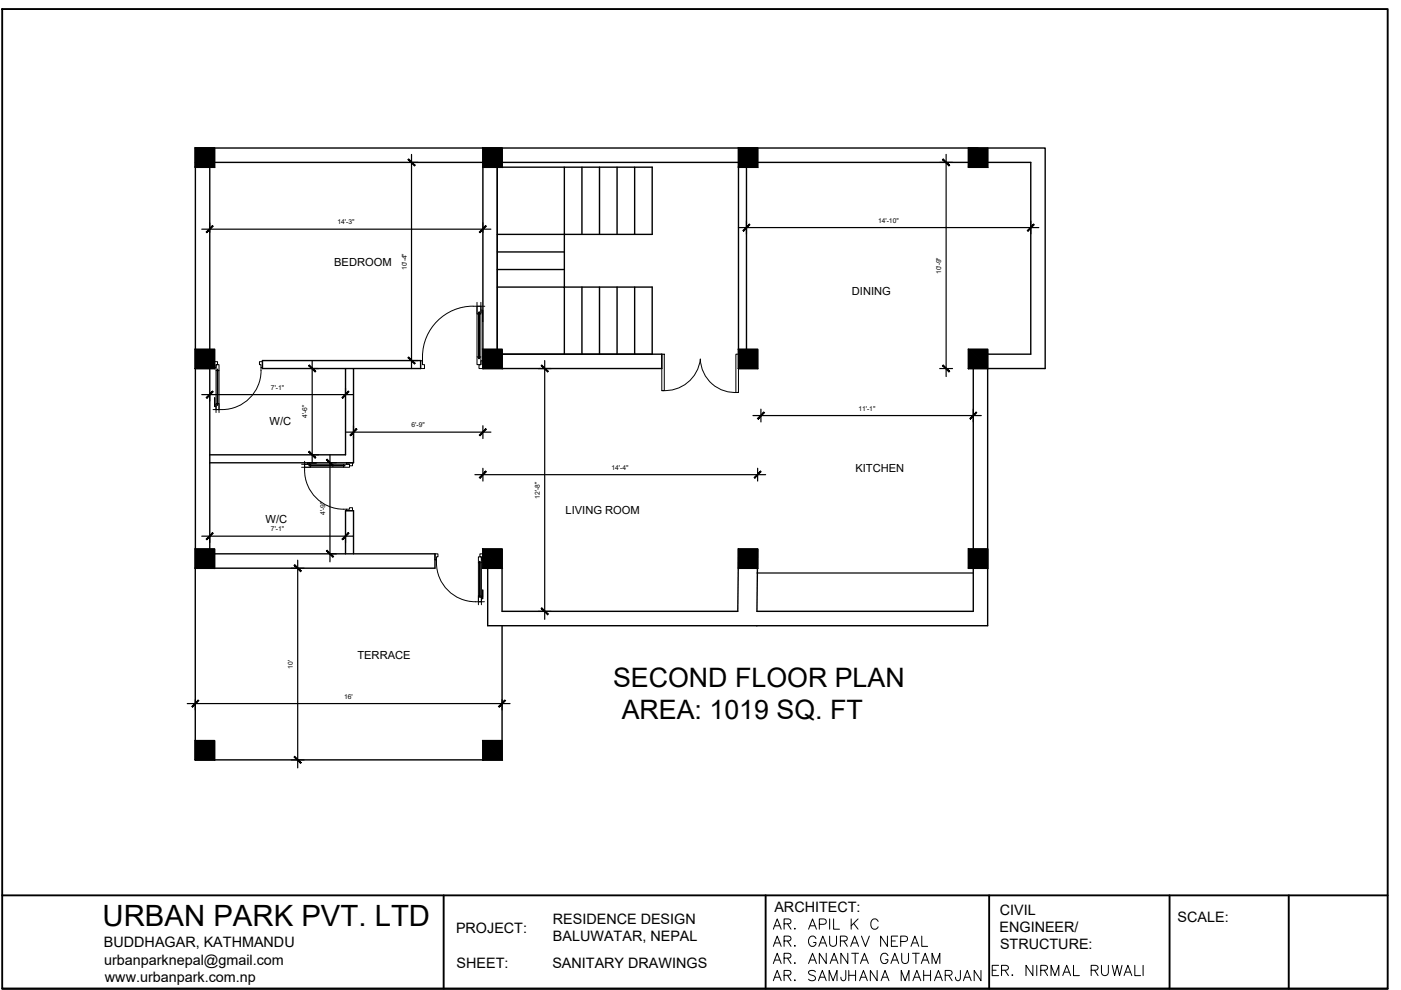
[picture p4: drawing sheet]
<svg xmlns="http://www.w3.org/2000/svg" width="297mm" height="210mm" viewBox="0 0 297 210" stroke-linecap="round" stroke-linejoin="round" font-family="sans-serif">
<!-- layer: Wall Plan_.30 -->
<g fill="none" stroke="#000" stroke-width=".3">
<path d="M41.4 34.4h177.1v40.7h-9.1M44.5 31.4v89.1M102.4 35.4v38.7M105.4 35.4v38.7M119.7 35.4v25.5h18.6v14.2h-32.9v-39.7h32.9v14.3h-32.9M123.4 35.4v14.3M127.1 35.4v14.3M130.8 35.4v14.3M134.6 35.4v14.3M156.6 35.4v38.7M158.3 35.4v38.7M207.4 31.4h-166v129.7h65"/>
<path d="M209.4 31.4h12.2v46.7h-12.2v54.6h-106v-12.2M105.4 53.4h14.3M105.4 57.1h14.3M55.6 76.4h33.6v1.7h-33.6zM73.3 78.1v18.3h-28.8M75 78.1v20h-30.5M105.4 60.9h14.3v14.2M106.4 75.1h33.9v3h-33.9M123.4 60.9v14.2M127.1 60.9v14.2M130.8 60.9v14.2M134.6 60.9v14.2"/>
<path d="M206.4 78.1v51.5h-45.9l.1-13.1M45.5 117.4h46.7v3.1h-46.7M73.3 117.4v-9.1h1.7v9.1M156.6 116.4l-.2 13.2h-50v-9.1M106.4 132.7v24.3M160.5 132.7h.1"/>
</g>
<!-- layer: FUR -->
<path d="M160.5 121.5h45.9" fill="none" stroke="#000" stroke-width=".25"/>
<!-- layer: A-CONC -->
<g fill="#000" stroke="#000" stroke-width=".21">
<path d="M41.4 31.4l4.1 4v-4zM41.4 31.4l4.1 4h-4.1z"/>
<path d="M102.4 31.4l4 4v-4zM102.4 31.4l4 4h-4z"/>
<path d="M156.6 31.4l4 4v-4zM156.6 31.4l4 4h-4z"/>
<path d="M205.3 31.4l4.1 4v-4zM205.3 31.4l4.1 4h-4.1z"/>
<path d="M41.4 74.1l4.1 4v-4zM41.4 74.1l4.1 4h-4.1z"/>
<path d="M102.4 74.1l4 4v-4zM102.4 74.1l4 4h-4z"/>
<path d="M156.6 74.1l4 4v-4zM156.6 74.1l4 4h-4z"/>
<path d="M205.3 74.1l4.1 4v-4zM205.3 74.1l4.1 4h-4.1z"/>
<path d="M41.4 116.4l4.1 4.1v-4.1zM41.4 116.4l4.1 4.1h-4.1z"/>
<path d="M102.4 116.4l4 4.1v-4.1zM102.4 116.4l4 4.1h-4z"/>
<path d="M156.6 116.4l4 4.1v-4.1zM156.6 116.4l4 4.1h-4z"/>
<path d="M205.3 116.4l4.1 4.1v-4.1zM205.3 116.4l4.1 4.1h-4.1z"/>
<path d="M41.4 157l4.1 4.1v-4.1zM41.4 157l4.1 4.1h-4.1z"/>
<path d="M102.4 157l4 4.1v-4.1zM102.4 157l4 4.1h-4z"/>
</g>
<g fill="none" stroke="#000" stroke-width=".36">
<path d="M41.4 31.4h4.1v4h-4.1zM102.4 31.4h4v4h-4zM156.6 31.4h4v4h-4zM205.3 31.4h4.1v4h-4.1zM41.4 74.1h4.1v4h-4.1zM102.4 74.1h4v4h-4zM156.6 74.1h4v4h-4zM205.3 74.1h4.1v4h-4.1zM41.4 116.4h4.1v4.1h-4.1zM102.4 116.4h4v4.1h-4zM156.6 116.4h4v4.1h-4zM205.3 116.4h4.1v4.1h-4.1z"/>
<path d="M41.4 157h4.1v4.1h-4.1zM102.4 157h4v4.1h-4z"/>
</g>
<!-- layer: DIM 25 -->
<g fill="none" stroke="#000" stroke-width=".25">
<path d="M87.2 34.4h1.4M87.2 32.7v45.4M199.2 34.4h2.8M200.6 32.7v47.1M42.8 48.6h61.3M44.5 47.2v2.1M102.4 47.2v2.1M156.6 48.3h63.6M158.3 46.9v2.7M218.5 46.9v2.7M66.2 78.1h1.3M66.2 76.4v21.7"/>
<path d="M87.2 76.4h1.4M114.1 78.1h2.7M115.5 76.4v54.9M199.2 78.1h2.8M42.8 83.7h32.2M44.5 83.7v1.3M66.2 96.4h1.3M69.8 98.1h1.5M70 96.4v22.7M73.3 82.3v1.4M73.3 91.6h30.8M75 90.3v2.7"/>
<path d="M102.4 90.3v2.7M102.4 99.3v2.7M159.6 88.1h48.4M160.6 99.3v2.7M161.3 86.8v2.7M206.4 86.8v2.7M42.8 113.7h32.2M44.5 113.6v1.4M63.1 118.8v44M69.8 117.4h1.5M73.3 113.6v1.4M100.7 100.6h61.6"/>
<path d="M61.8 120.5h2.7M114.1 129.6h2.7M39.7 149.2h68.4M41.4 148.4v2.1M106.4 148.4v2.1M61.8 161.1h2.7"/>
</g>
<!-- layer: 0 -->
<g fill="#000" stroke="#000" stroke-width=".21">
<path d="M86.5 33.8l1.4 1.4 .1-.2zM86.7 33.7l1.3 1.3-1.5-1.2z"/>
<path d="M199.8 33.8l1.4 1.4 .1-.2zM199.8 33.8l.2-.1 1.3 1.3z"/>
<path d="M45.1 47.8l-1.2 1.5 1.3-1.3zM45.1 47.8l-1.2 1.5-.2-.1z"/>
<path d="M101.6 49.2l.2 .1 1.2-1.5zM103 47.8l.1 .2-1.3 1.3z"/>
<path d="M158.9 47.5l-1.3 1.5 1.4-1.3zM157.5 48.9l1.4-1.4-1.3 1.5z"/>
<path d="M217.8 48.9l.1 .1 1.3-1.5zM219.2 47.5l.1 .2-1.4 1.3z"/>
<path d="M65.4 77.5l1.4 1.4 .2-.2zM65.4 77.5l.2-.1 1.4 1.3z"/>
<path d="M86.7 75.7l-.2 .1 1.5 1.2zM86.5 75.8l1.5 1.2-.1 .2z"/>
<path d="M114.7 77.5l1.4 1.4 .1-.2zM114.9 77.4l1.3 1.3-1.5-1.2z"/>
<path d="M200 77.4l-.2 .1 1.5 1.2zM199.8 77.5l1.5 1.2-.1 .2z"/>
<path d="M45.1 82.9l-1.2 1.5 1.3-1.3zM45.1 82.9l-1.2 1.5-.2-.1z"/>
<path d="M65.6 95.7l-.2 .1 1.6 1.2zM65.4 95.8l1.6 1.2-.2 .2z"/>
<path d="M69.2 97.5l1.4 1.4 .1-.2zM69.2 97.5l.2-.1 1.3 1.3z"/>
<path d="M72.5 84.3l.1 .1 1.3-1.5zM73.9 82.9l.1 .2-1.4 1.3z"/>
<path d="M75.5 90.9l-1.2 1.5 1.4-1.4zM75.5 90.9l-1.2 1.5-.1-.2z"/>
<path d="M101.6 92.2l.2 .2 1.2-1.5zM103 90.9l.1 .1-1.3 1.4z"/>
<path d="M161.9 87.4l-1.2 1.5 1.4-1.4zM161.9 87.4l-1.2 1.5-.1-.2z"/>
<path d="M205.6 88.7l.1 .2 1.3-1.5zM207 87.4l.1 .1-1.4 1.4z"/>
<path d="M45.1 112.9l-1.2 1.5 1.3-1.3zM45.1 112.9l-1.2 1.5-.2-.1z"/>
<path d="M69.4 116.7l-.2 .1 1.5 1.2zM69.2 116.8l1.5 1.2-.1 .2z"/>
<path d="M72.5 114.3l.1 .1 1.3-1.5zM73.9 112.9l.1 .2-1.4 1.3z"/>
<path d="M103 99.9l-1.2 1.5 1.3-1.4zM103 99.9l-1.2 1.5-.2-.2z"/>
<path d="M159.9 101.2l.1 .2 1.2-1.5zM161.2 99.9l.2 .1-1.4 1.4z"/>
<path d="M62.4 119.9l1.3 1.3 .2-.1zM62.4 119.9l.1-.2 1.4 1.4z"/>
<path d="M114.9 128.9l-.2 .1 1.5 1.2zM114.7 129l1.5 1.2-.1 .2z"/>
<path d="M42 148.4l-1.2 1.5 1.4-1.3zM42 148.4l-1.2 1.5-.1-.1z"/>
<path d="M107 148.4l-1.3 1.4 .1 .1zM107 148.4l.2 .2-1.4 1.3z"/>
<path d="M62.5 160.4l-.1 .1 1.5 1.2zM62.4 160.5l1.5 1.2-.2 .2z"/>
</g>
<!-- layer: A-DOOR -->
<g fill="none" stroke="#000" stroke-width=".21">
<path d="M45.5 76.7h.6v.6h-.3v.6h-.3zM45.8 78.6v8.9M46.1 78.3h.1v7.6h-.1zM46.1 78.6h-.3v-1.3h.6v1.3h-.2M46.4 78.6v8.9M55 76.7h.6v1.2h-.3v-.6h-.3zM55.3 77.9v.7M55.4 78.6a8.3 8.3 0 0 1-8.3 8.2h-1.9M89.2 76.5h.4v.8h.4v.8h-.8zM100.3 64.9h2.5M100.3 64.9a10.8 10.8 0 0 0-10.7 11.6M101.1 64.1v11.6"/>
<path d="M101.5 66.2h.1v9.9h-.1zM101.5 75.7h-.4v1.6h.9v-1.6h-.4M101.5 66.6h-.4v-1.7h.9v1.7h-.4M102 65.8h.4v2.4l-.1-2h-.3M102 76.5h.4v1.6h-.8v-.8h.4zM102 64.1v11.6M140.3 75.1h.5v7.7h-.5zM148.5 76.1a7.5 7.5 0 0 1-8.2 6.7M148.5 76.1a7.3 7.3 0 0 0 8.1 7.1M156 75.1h.6v8.1h-.6zM45.8 85.9h-.2l-.1-1.6v1.9h.3M46.1 85.6h-.3v1.2h.6v-1.2h-.2"/>
<path d="M63.9 99.1h8.9M63.9 98.4h8.9M64.6 97.8a9.2 9.2 0 0 0 2.4 7.7 8.4 8.4 0 0 0 6.5 2.5M65.2 98.4v-.3h1.9l-1.6 .1v.2M65.5 98.7h7.7v.1h-7.7zM65.8 98.7v-.3h-1.2v.7h1.2v-.3M72.8 98.7v-.3h1.3v.7h-1.3v-.3M73.5 98.1h1.2v.7h-.6v-.4h-.6zM73.5 108h.6v-.4h.6v.7h-1.2zM92.2 117.4h.7v.7h-.4v.6h-.3zM92.5 118.7a8.3 8.3 0 0 0 8.3 8.9h1.9M101.4 119.3v8.9"/>
<path d="M101.7 119h.1v7.6h-.1zM101.7 119.3h-.3v-1.2h.7v1.2h-.3M101.7 117.4h.7v1.3h-.3v-.6h-.4zM102.1 119.3v8.9M101.7 126.3h-.3v1.3h.7v-1.3h-.3M102.1 126.6h.2l.1-1.6v2h-.3"/>
</g>
<!-- layer: WALL -->
<path d="M.5 1.9h293.7v207.7h-293.7zM.5 189.8h293.7M94.1 189.8v19.8M162.3 189.8v19.8M209.7 189.8v19.8M248 189.8v19.8M273.2 189.8v19.8M.5 209.6h293.7" fill="none" stroke="#000" stroke-width=".4"/>
<!-- layer: Dimension -->
<g fill="none" stroke="#000" stroke-width=".21">
<path d="M164 197l.8-2.2 .8 2.2M164.3 196.3h1M164.3 199.9h1M166.2 195.9l1.3-.1a.51 .51 0 0 0 0-.9l-1.3-.1v2.2M166.2 199.5l1.3-.1a.49 .49 0 0 0 0-.8l-1.3-.1v2.2M167 195.9l.7 1.1M167 199.5l.7 1.2M168.5 196.8v.2l.1-.1M171.4 197l.9-2.2 .8 2.2M171.7 196.3h1.1M173 199a.8 .8 0 0 0-.9-.5 .8 .8 0 0 0-.7 .8 .96 .96 0 0 0 .2 1 .96 .96 0 0 0 1.1 .2l.3-.4v-.3h-.5M173.7 196h1a.57 .57 0 0 0 .5-.6 .57 .57 0 0 0-.5-.6h-1v2.2"/>
<path d="M173.9 199.9h1.1M175.9 198.5v1.5a.74 .74 0 0 0 .7 .7 .74 .74 0 0 0 .8-.7v-1.5M175.9 194.8v2.2M176.7 194.8v2.2h1.3M178.2 199.5l1.2-.1a.49 .49 0 0 0 0-.8l-1.2-.1v2.2M178.9 199.5l.7 1.2M180.5 194.8v2.2M180.7 199.9h1M181 195.8l.9 1.2M181.9 194.8l-1.4 1.5M182.6 198.5l.9 2.2 .8-2.2M186.2 195.4a.79 .79 0 0 0-.9-.6 .79 .79 0 0 0-.7 .9 .9 .9 0 0 0 .3 1.1 .9 .9 0 0 0 1.2-.1l.1-.2"/>
<path d="M188.2 198.5v2.2l-1.5-2.2v2.2M189 199.5h.8M190.3 198.5h-1.3v2.2h1.3M191 199.6l1.2-.1 .2-.3-.1-.5-.4-.2h-.9v2.2M193.5 199.9h1M195.4 198.5v2.2h1.3M164 200.7l.8-2.2 .8 2.2M164 204.3l.8-2.2 .8 2.2M164 207.9l.8-2.1 .8 2.1M164.3 203.6h1M164.3 207.2h1M166.2 203.2l1.3-.2a.5 .5 0 0 0 0-.8l-1.3-.1v2.2"/>
<path d="M166.2 206.8l1.3-.1a.51 .51 0 0 0 0-.9h-1.3v2.1M167 203.2l.7 1.1M167 206.8l.7 1.1M168.5 200.4v.3l.1-.2M168.5 204.1v.2l.1-.1M168.5 207.7v.2l.1-.1M171.4 204.3l.9-2.2 .8 2.2M171.7 203.6h1.1M172.9 206.1a.84 .84 0 0 0-1.5 .2l.2 .3 .9 .3a.54 .54 0 0 1 .4 .6 .54 .54 0 0 1-.5 .4h-.4l-.6-.3M173.5 207.9l.8-2.1 .9 2.1M173.6 200.7l.9-2.2 .8 2.2M173.8 207.2h1.1"/>
<path d="M175.2 202.1v2.2l-1.5-2.2v2.2M175.8 207.9v-2.1l.8 2.1 .9-2.1v2.1M176 204.3l.8-2.2 .9 2.2M176.3 203.6h1.1M179.3 205.8l-.1 1.9a.49 .49 0 0 1-.8 0l-.1-.5M179.7 202.1v2.2l-1.4-2.2v2.2M180 205.8v2.1M180 206.8h1.4M180.4 200.7l.8-2.2 .8 2.2M180.6 202.1h1.4M181.3 202.1v2.2M181.4 205.8v2.1"/>
<path d="M182.2 207.9l.9-2.1 .8 2.1M182.4 204.3l.9-2.2 .8 2.2M182.5 207.2h1.1M182.8 203.6h1M186 205.8v2.1l-1.5-2.1v2.1M186.8 207.9l.8-2.1 .9 2.1M187.1 207.2h1.1M188.3 202.6a.8 .8 0 0 0-1-.5 .8 .8 0 0 0-.6 .8 .95 .95 0 0 0 .2 1.1 .95 .95 0 0 0 1.1 .2l.3-.4v-.3h-.6M188.9 204.3l.8-2.2 .8 2.2M189.2 203.6h1M191.1 207.9v-2.1l.8 2.1 .8-2.1v2.1M191.2 202.1v1.6a.72 .72 0 0 0 .7 .6 .72 .72 0 0 0 .7-.6v-1.6"/>
<path d="M193.1 200.7l.9-2.2 .8 2.2M193.5 202.1h1.4M193.5 207.9l.9-2.1 .8 2.1M193.9 207.2h1M194.2 202.1v2.2M195.3 204.3l.9-2.2 .8 2.2M195.6 203.6h1.1M195.8 206.8h1.5M195.8 205.8v2.1M197.3 205.8v2.1M197.6 204.3v-2.2l.8 2.2 .9-2.2v2.2M198.1 207.9l.9-2.1 .8 2.1"/>
<path d="M198.4 207.2h1.1M200.4 206.8l1.3-.1a.51 .51 0 0 0 0-.9h-1.3v2.1M201.1 206.8l.8 1.1M203.6 205.8l-.1 1.9a.49 .49 0 0 1-.8 0l-.1-.5M204.3 207.9l.8-2.1 .8 2.1M204.6 207.2h1M208 205.8v2.1l-1.5-2.1v2.1"/>
</g>
<text font-size="6.2" x="21.8" y="196.4">URBAN PARK PVT. LTD</text>
<g font-size="5.7">
<text x="130" y="145.7">SECOND FLOOR PLAN</text>
<text x="131.8" y="152.5">AREA: 1019 SQ. FT</text>
</g>
<text font-size="5.3" x="209.2" y="208.1">ER. NIRMAL RUWALI</text>
<g font-size="3">
<text x="96.7" y="197.9">PROJECT:</text>
<text x="117.2" y="195.9">RESIDENCE DESIGN</text>
<text x="164.2" y="193.3">ARCHITECT:</text>
<text x="211.9" y="197.6">ENGINEER/</text>
<text x="212" y="193.9">CIVIL</text>
<text x="249.7" y="195.6">SCALE:</text>
<text x="22" y="200.8">BUDDHAGAR, KATHMANDU</text>
<text x="117.2" y="199.6">BALUWATAR, NEPAL</text>
<text x="212" y="201.2">STRUCTURE:</text>
<text x="22.1" y="204.6">urbanparknepal@gmail.com</text>
<text x="22.2" y="208.1">www.urbanpark.com.np</text>
<text x="96.8" y="205.2">SHEET:</text>
<text x="117.1" y="205.2">SANITARY DRAWINGS</text>
</g>
<g font-size="2.4">
<text x="70.8" y="56.5">BEDROOM</text>
<text x="180.6" y="62.6">DINING</text>
<text x="57.1" y="90.1">W/C</text>
<text x="181.4" y="100.1">KITCHEN</text>
<text x="56.3" y="111">W/C</text>
<text x="119.9" y="109.1">LIVING ROOM</text>
<text x="75.8" y="139.7">TERRACE</text>
</g>
<g font-size="1.4">
<text x="71.6" y="47.6">14'-3&quot;</text>
<text x="186.2" y="47.2">14'-10&quot;</text>
<text x="86.2" y="57.3" transform="rotate(-90 86.2 57.3)">10'-4&quot;</text>
<text x="199.6" y="58.1" transform="rotate(-90 199.6 58.1)">10'-9&quot;</text>
<text x="57.4" y="82.6">7'-1&quot;</text>
<text x="65.2" y="88.7" transform="rotate(-90 65.2 88.7)">4'-6&quot;</text>
<text x="182" y="87.1">11'-1&quot;</text>
<text x="87.2" y="90.6">6'-9&quot;</text>
<text x="129.6" y="99.6">14'-4&quot;</text>
<text x="114.4" y="105.7" transform="rotate(-90 114.4 105.7)">12'-8&quot;</text>
<text x="57.4" y="112.7">7'-1&quot;</text>
<text x="68.9" y="109.1" transform="rotate(-90 68.9 109.1)">4'-9&quot;</text>
<text x="62.1" y="141.7" transform="rotate(-90 62.1 141.7)">10'</text>
<text x="73" y="148.1">16'</text>
</g>
</svg>
